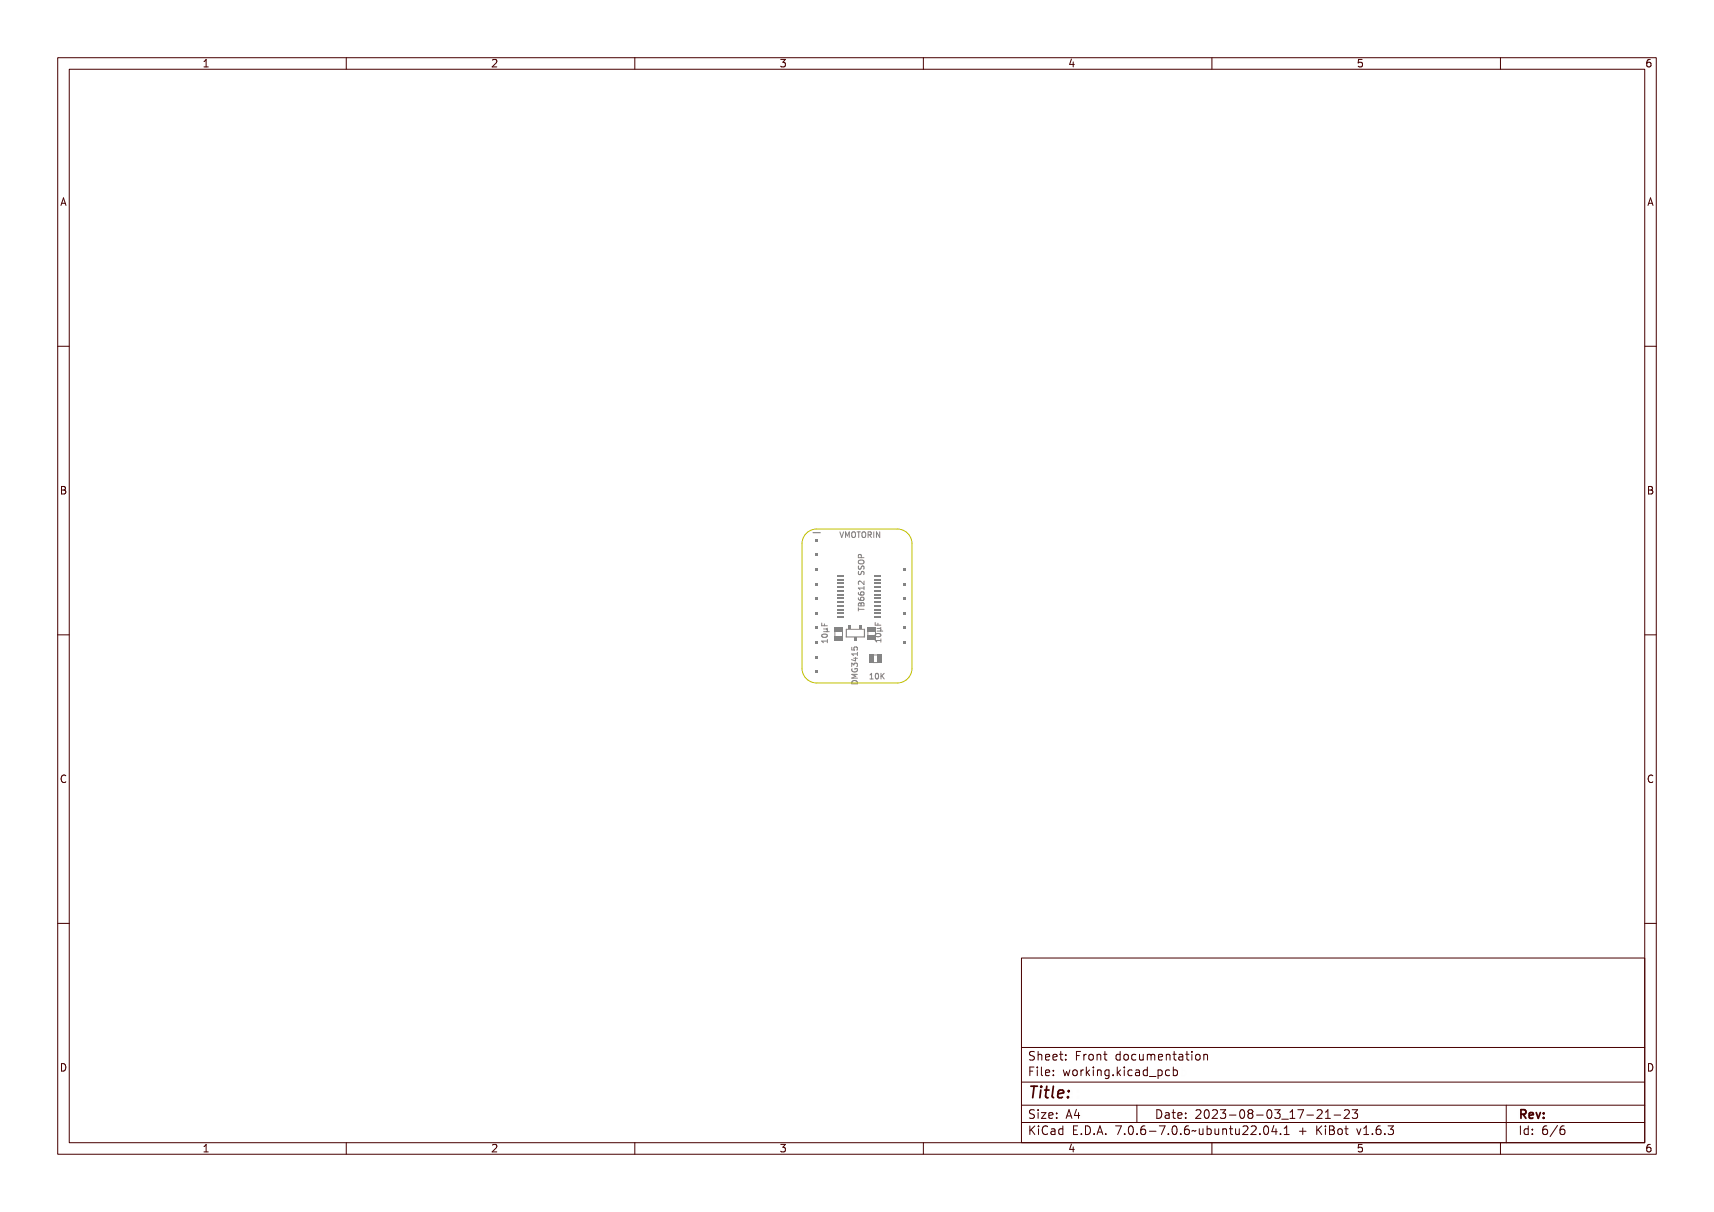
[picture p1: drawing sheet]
<svg xmlns="http://www.w3.org/2000/svg" width="297mm" height="210mm" viewBox="0 0 297 210" stroke-linecap="round" stroke-linejoin="round" font-family="sans-serif">
<g fill="none" stroke="#848484" stroke-width=".17">
<path d="M145.5 92.2l.4 .9 .3-.9M146.4 92.2h.2l.2 .9 .2-.9h.2l-.3 1h-.2zM147.3 92.2h.1l.2 .5 .2-.5h.1v1h-.1v-.9l-.2 .5h-.1l-.1-.5v.9h-.1zM148.1 92.3l.1-.1a.46 .46 0 0 1 .5 .5 .46 .46 0 0 1-.5 .5l-.1-.3zM148.3 92.3a.38 .38 0 0 1 .3 .4 .38 .38 0 0 1-.3 .4l-.1-.4zM148.8 92.2h.7v.1h-.3v.9h-.1v-.9h-.3zM148.8 99.8l.1 .1a.19 .19 0 0 0-.1 .2 .19 .19 0 0 0 .3 .2 .19 .19 0 0 0 .1-.3 .3 .3 0 0 1 .5-.1 .3 .3 0 0 1-.1 .5 .22 .22 0 0 0 .1-.3 .22 .22 0 0 0-.3-.1 .32 .32 0 0 1-.4 .4 .32 .32 0 0 1-.2-.6zM148.8 99.1h.1a.19 .19 0 0 0-.1 .3 .19 .19 0 0 0 .3 .1 .19 .19 0 0 0 .1-.2 .3 .3 0 0 1 .5-.2 .3 .3 0 0 1-.1 .5 .22 .22 0 0 0 .1-.3 .22 .22 0 0 0-.3-.1 .32 .32 0 0 1-.4 .4 .32 .32 0 0 1-.2-.5zM148.9 97.5l.3-.1 .2 .5h.4v.1h-1zM148.9 98.3l.6-.1a.3 .3 0 0 1 .3 .3 .3 .3 0 0 1-.3 .3h-.2a.38 .38 0 0 1-.5-.3zM148.9 98.4a.42 .42 0 0 1 .4-.1 .42 .42 0 0 1 .3 .3 .42 .42 0 0 1-.7-.2zM149 97.6h.2l.1 .3h-.4z"/>
<path d="M149.2 96.6v-.4l-.4-.1-.1 .5h1M149.7 92.3l.1-.1a.46 .46 0 0 1 .5 .5 .46 .46 0 0 1-.5 .5l-.2-.3zM149.9 92.3a.38 .38 0 0 1 .2 .4 .38 .38 0 0 1-.2 .4l-.1-.4zM150.4 92.2h.3a.26 .26 0 0 1 .3 .2 .26 .26 0 0 1-.2 .3l.3 .5h-.1l-.3-.4h-.1v.4h-.2zM150.6 92.3h.1a.17 .17 0 0 1 .2 .2 .17 .17 0 0 1-.2 .2h-.1zM151.2 92.2h.6v.1h-.2v.8h.2v.1h-.6v-.1h.2v-.8h-.2zM152 92.2h.2l.3 .8v-.8h.1v1h-.2l-.3-.8v.8h-.1zM142.4 110.4h.9v-.2h.1v.6h-.1v-.2h-.7v.2h-.1zM142.4 107.9h.2v.4h.2v-.4h.1v.4h.5v.1h-1zM142.5 111.2l.2 .2M142.6 109.5h.3a.38 .38 0 0 1 .5 .3 .55 .55 0 0 1-.5 .3 .55 .55 0 0 1-.5-.3zM142.6 109.7a.43 .43 0 0 1 .7 .1 .43 .43 0 0 1-.7-.1z"/>
<path d="M142.7 108.7l.7-.1-.1 .5h.4v.1h-1v-.1h.5l.1-.1-.1-.2h-.5zM143.4 110.8v.6M147.7 115.9h.9v.1h-.8l.5 .2v.1l-.5 .1h.8v.1h-.9v-.1l.4-.2-.4-.2zM147.7 113.6h.6l.1-.1 .2 .3h-.2v.4h-.1l-.6-.4zM147.7 113h.8v-.2h.1v.5h-.1v-.2h-.7v.2h-.1zM147.7 112.1h.1v.3h.2a.32 .32 0 0 1 .2-.4 .32 .32 0 0 1 .4 .2 .32 .32 0 0 1-.1 .4 .25 .25 0 0 0 0-.4 .25 .25 0 0 0-.3 0 .25 .25 0 0 0-.1 .3h-.4zM147.7 115.1h.1v.1a.36 .36 0 0 0 .3 .4 .36 .36 0 0 0 .4-.4h-.3l-.1 .2v-.3h.4a.43 .43 0 0 1 0 .6 .43 .43 0 0 1-.6 0l-.2-.2zM147.7 114.4h.3l.1 .1a.3 .3 0 0 1 .5 0 .3 .3 0 0 1-.1 .4 .22 .22 0 0 0 0-.3 .22 .22 0 0 0-.2-.1 .22 .22 0 0 0-.1 .3l-.2-.1a.19 .19 0 0 0-.2-.2 .19 .19 0 0 0 0 .3l-.1 .1zM147.7 118a.51 .51 0 0 1 .6 0 .51 .51 0 0 1 .3 .5h-1zM147.8 116.8l.1-.1a.48 .48 0 0 1 .6 .1 .48 .48 0 0 1 .1 .5h-.9zM147.8 113.8h.5v.3zM147.8 116.9l.5-.1 .2 .4h-.7z"/>
<path d="M148.8 105.2h.1v.3h.9v.2h-.9v.3h-.1zM148.8 102.3h.8v-.2h.2v.6h-.2v-.2h-.7l.1 .2h-.2zM148.8 103.8h.1a.28 .28 0 0 0 0 .3 .28 .28 0 0 0 .4 .1 .32 .32 0 0 1 0-.5 .32 .32 0 0 1 .5 .2 .32 .32 0 0 1-.3 .4 .44 .44 0 0 1-.5 0 .44 .44 0 0 1-.2-.5zM148.8 103h.1a.28 .28 0 0 0 0 .3 .28 .28 0 0 0 .4 .1 .32 .32 0 0 1 0-.5 .32 .32 0 0 1 .5 .2 .32 .32 0 0 1-.3 .4 .45 .45 0 0 1-.5 0 .45 .45 0 0 1-.2-.5zM148.9 101.5a.59 .59 0 0 1 .7 .3v-.4h.2v.6l-.5-.4a.23 .23 0 0 0-.4 0 .23 .23 0 0 0 .1 .4l-.2-.2zM148.9 104.6l.2-.1 .1 .2a.26 .26 0 0 1 .4-.2 .26 .26 0 0 1 .2 .3v.3h-1zM148.9 104.7h.3v.3h-.3zM149.3 104.7h.3v.3h-.3zM150.4 109.4v.7M150.7 116.8l.3-.1v.9h.2v.1h-.5v-.1h.2v-.8l-.2 .1zM151.5 116.8l.1-.1a.46 .46 0 0 1 .4 .5 .46 .46 0 0 1-.4 .5l-.2-.3zM151.6 116.8a.39 .39 0 0 1 .3 .4 .39 .39 0 0 1-.3 .4l-.1-.4z"/>
<path d="M151.7 110.3h.9v-.2h.1v.6h-.1v-.2h-.8l.1 .2h-.1zM151.7 107.8h.1v.4h.3v-.4h.1v.4h.5v.1h-1zM151.8 111.1l.1 .2M151.8 109.4h.4a.38 .38 0 0 1 .5 .3 .55 .55 0 0 1-.5 .3 .55 .55 0 0 1-.5-.3zM151.8 109.6a.43 .43 0 0 1 .8 .1 .43 .43 0 0 1-.8-.1zM152 108.6l.7-.1-.1 .5h.3v.1h-.9v-.1h.5l.1-.1-.1-.2h-.5zM152.2 116.7h.1v.5l.4-.5h.2l-.4 .4 .4 .6h-.2l-.3-.5-.1 .5h-.1zM152.6 110.7v.6"/>
<circle cx="142.9" cy="109.8" r=".09"/>
<circle cx="149.4" cy="103.2" r=".21"/>
<circle cx="149.4" cy="104" r=".21"/>
<circle cx="151.7" cy="117.2" r=".09"/>
<circle cx="152.2" cy="109.7" r=".09"/>
</g>
<g fill="#848484">
<path d="M150.3 108.6h1.5v.8h-1.5z" fill-rule="evenodd"/>
<path d="M150.3 110.1h1.5v.7h-1.5z" fill-rule="evenodd"/>
</g>
<path d="M144.7 109.5v.7M146 109.4v.8" fill="none" stroke="#848484" stroke-width=".17"/>
<g fill="#848484">
<path d="M144.6 108.7h1.5v.8h-1.5z" fill-rule="evenodd"/>
<path d="M144.6 110.2h1.5v.7h-1.5z" fill-rule="evenodd"/>
<path d="M156.5 111.1h.5v.5h-.5z" fill-rule="evenodd"/>
<path d="M156.5 108.6h.5v.5h-.5z" fill-rule="evenodd"/>
<path d="M156.5 106h.5v.5h-.5z" fill-rule="evenodd"/>
<path d="M156.5 103.5h.5v.5h-.5z" fill-rule="evenodd"/>
<path d="M156.5 100.9h.5v.5h-.5z" fill-rule="evenodd"/>
<path d="M156.5 98.4h.5v.5h-.5z" fill-rule="evenodd"/>
<path d="M145.1 106.8h1.2v.3h-1.2z" fill-rule="evenodd"/>
<path d="M151.5 106.8h1.2v.3h-1.2z" fill-rule="evenodd"/>
<path d="M145.1 106.1h1.2v.3h-1.2z" fill-rule="evenodd"/>
<path d="M151.5 106.1h1.2v.3h-1.2z" fill-rule="evenodd"/>
<path d="M145.1 105.5h1.2v.3h-1.2z" fill-rule="evenodd"/>
<path d="M151.5 105.5h1.2v.3h-1.2z" fill-rule="evenodd"/>
<path d="M145.1 104.8h1.2v.3h-1.2z" fill-rule="evenodd"/>
<path d="M151.5 104.8h1.2v.3h-1.2z" fill-rule="evenodd"/>
<path d="M145.1 104.2h1.2v.3h-1.2z" fill-rule="evenodd"/>
<path d="M151.5 104.2h1.2v.3h-1.2z" fill-rule="evenodd"/>
<path d="M145.1 103.5h1.2v.3h-1.2z" fill-rule="evenodd"/>
<path d="M151.5 103.5h1.2v.3h-1.2z" fill-rule="evenodd"/>
<path d="M145.1 102.9h1.2v.3h-1.2z" fill-rule="evenodd"/>
<path d="M151.5 102.9h1.2v.3h-1.2z" fill-rule="evenodd"/>
<path d="M145.1 102.2h1.2v.3h-1.2z" fill-rule="evenodd"/>
<path d="M151.5 102.2h1.2v.3h-1.2z" fill-rule="evenodd"/>
<path d="M145.1 101.6h1.2v.3h-1.2z" fill-rule="evenodd"/>
<path d="M151.5 101.6h1.2v.3h-1.2z" fill-rule="evenodd"/>
<path d="M145.1 100.9h1.2v.3h-1.2z" fill-rule="evenodd"/>
<path d="M151.5 100.9h1.2v.3h-1.2z" fill-rule="evenodd"/>
<path d="M145.1 100.3h1.2v.3h-1.2z" fill-rule="evenodd"/>
<path d="M151.5 100.3h1.2v.3h-1.2z" fill-rule="evenodd"/>
<path d="M145.1 99.6h1.2v.3h-1.2z" fill-rule="evenodd"/>
<path d="M151.5 99.6h1.2v.3h-1.2z" fill-rule="evenodd"/>
</g>
<path d="M151.3 113.5h.8M151.3 114.8h.8" fill="none" stroke="#848484" stroke-width=".17"/>
<g fill="#848484">
<path d="M150.6 113.4h.7v1.5h-.7z" fill-rule="evenodd"/>
<path d="M152 113.4h.8v1.5h-.8z" fill-rule="evenodd"/>
</g>
<path d="M140.9 92.3h1.3" fill="none" stroke="#848484" stroke-width=".2"/>
<g fill="#848484">
<path d="M141.3 93.3h.5v.5h-.5z" fill-rule="evenodd"/>
<path d="M141.3 95.9h.5v.5h-.5z" fill-rule="evenodd"/>
<path d="M141.3 98.4h.5v.5h-.5z" fill-rule="evenodd"/>
<path d="M141.3 100.9h.5v.5h-.5z" fill-rule="evenodd"/>
<path d="M141.3 103.5h.5v.5h-.5z" fill-rule="evenodd"/>
<path d="M141.3 106h.5v.5h-.5z" fill-rule="evenodd"/>
<path d="M141.3 108.6h.5v.5h-.5z" fill-rule="evenodd"/>
<path d="M141.3 111.1h.5v.5h-.5z" fill-rule="evenodd"/>
<path d="M141.3 113.6h.5v.5h-.5z" fill-rule="evenodd"/>
<path d="M141.3 116.2h.5v.5h-.5z" fill-rule="evenodd"/>
</g>
<path d="M146.7 109v1.4h3.1v-1.4" fill="none" stroke="#848484" stroke-width=".2"/>
<path d="M146.7 109h3.1" fill="none" stroke="#848484" stroke-width=".17"/>
<g fill="#848484">
<path d="M148.9 108.4h.5v.6h-.5z" fill-rule="evenodd"/>
<path d="M148 110.4h.5v.6h-.5z" fill-rule="evenodd"/>
<path d="M147.1 108.4h.4v.6h-.4z" fill-rule="evenodd"/>
</g>
<path d="M139.5 92.6a2.53 2.53 0 0 1 2-.9h14a2.54 2.54 0 0 1 2.5 2.5v21.6a2.54 2.54 0 0 1-2.5 2.5h-14a2.54 2.54 0 0 1-2.5-2.5v-21.6v-.6z" fill="none" stroke="#c2c200" stroke-width=".17"/>
<g fill="none" stroke="#480000" stroke-width=".17">
<path d="M10 10h277v190h-277zM12 12h273v186h-273zM60 10v2M110 10v2M160 10v2M210 10v2M260 10v2M10 60h2M285 60h2M10 110h2M285 110h2M10 160h2"/>
<path d="M285 160h2M177 166h108v32h-108zM60 198v2M110 198v2M160 198v2M177 181.5h108M177 187.5h108M177 191.5h108M177 194.5h108M178.1 195.2h.2v.6l.6-.6h.3l-.6 .6 .6 .8h-.2l-.5-.7-.2 .2v.5h-.2zM178.2 185h.9v.2h-.7v.4h.6v.2h-.6v.7h-.2zM178.3 182.4l.5-.1h.2v.2a.31 .31 0 0 0-.5-.1 .31 .31 0 0 0 0 .5 .5 .5 0 0 1 .6 .6 .5 .5 0 0 1-.8 .2l-.1-.2a.34 .34 0 0 0 .4 .1 .34 .34 0 0 0 .1-.5 .47 .47 0 0 1-.5-.2 .47 .47 0 0 1 .1-.5z"/>
<path d="M178.3 192.5l.5-.1h.2v.2a.31 .31 0 0 0-.5-.1 .31 .31 0 0 0 0 .5 .5 .5 0 0 1 .6 .6 .5 .5 0 0 1-.8 .2l-.1-.2a.34 .34 0 0 0 .4 .1 .34 .34 0 0 0 .1-.5 .47 .47 0 0 1-.5-.2 .47 .47 0 0 1 .1-.5zM179.4 182.2h.2v.6a.35 .35 0 0 1 .4-.1 .35 .35 0 0 1 .2 .4v.6h-.2v-.8h-.4v.8h-.2zM179.5 185.4h.4v.9h.4v.2h-.9v-.2h.3v-.8h-.2zM179.5 192.8h.4v.9h.4v.1h-.9v-.1h.3v-.8h-.2zM179.5 195.6h.4v.9h.4v.1h-.9v-.1h.3v-.8h-.2zM179.7 184.9h.2v.3h-.2zM179.7 192.3h.2v.3h-.2zM179.7 195.1h.2v.3h-.2zM180.6 184.9h.4v1.3l.4 .1v.2l-.5-.2v-1.2h-.3zM180.6 192.8h.8v.1l-.6 .8h.6v.1h-.8v-.1l.6-.8h-.6zM180.7 182.8a.49 .49 0 0 1 .6-.1 .49 .49 0 0 1 .2 .5h-.8a.42 .42 0 0 0 .3 .4 .42 .42 0 0 0 .4-.1v.2a.6 .6 0 0 1-.8-.1 .6 .6 0 0 1 .1-.8zM180.7 195.4l.5-.2h.3v.2a.43 .43 0 0 0-.6 0 .43 .43 0 0 0-.2 .5 .43 .43 0 0 0 .2 .5 .43 .43 0 0 0 .6 0v.2a.66 .66 0 0 1-.8-.1 .66 .66 0 0 1-.1-.8z"/>
<path d="M180.8 182.9l.4-.1 .1 .3h-.6zM181.8 195.6h.2a.45 .45 0 0 1 .5 0 .45 .45 0 0 1 .1 .4v.6h-.1v-.1a.38 .38 0 0 1-.5 .2 .38 .38 0 0 1-.2-.5 .38 .38 0 0 1 .4-.2h.3a.35 .35 0 0 0-.3-.4 .35 .35 0 0 0-.4 .2zM181.9 182.8a.49 .49 0 0 1 .6-.1 .49 .49 0 0 1 .2 .5h-.8a.42 .42 0 0 0 .3 .4 .42 .42 0 0 0 .5-.1v.2a.6 .6 0 0 1-.9-.1 .6 .6 0 0 1 .1-.8zM181.9 185.5a.49 .49 0 0 1 .6-.1 .49 .49 0 0 1 .2 .5h-.8a.42 .42 0 0 0 .3 .4 .42 .42 0 0 0 .5-.1v.2a.6 .6 0 0 1-.9-.1 .6 .6 0 0 1 .1-.8zM181.9 192.9a.49 .49 0 0 1 .6-.1 .49 .49 0 0 1 .2 .5h-.8a.42 .42 0 0 0 .3 .4 .42 .42 0 0 0 .5-.1v.2a.6 .6 0 0 1-.9-.1 .6 .6 0 0 1 .1-.8zM182 196.2l.5-.1a.31 .31 0 0 1-.2 .4 .31 .31 0 0 1-.4-.1zM182 182.9l.4-.1 .1 .3h-.6zM182 185.6l.4-.1 .1 .3h-.6zM182 193l.4-.1 .1 .3h-.6zM183 195.7l.4-.2 .2 .2v-.6h.2v1.5h-.2v-.1a.42 .42 0 0 1-.5 .1 .42 .42 0 0 1-.2-.5zM183.2 195.8l.1-.1a.4 .4 0 0 1 .3 .4 .4 .4 0 0 1-.3 .4l-.2-.2zM183.2 182.3h.2v.4h.4v.1h-.4l.1 .8h.3v.1h-.2a.3 .3 0 0 1-.4-.3v-.6h-.3v-.1h.3z"/>
<path d="M183.3 185.4h.2v.3h-.2zM183.3 186.2h.2v.3h-.2zM183.3 192.8h.2v.3h-.2zM183.3 193.6h.2v.2h-.2zM184.5 182.7h.2v.3h-.2zM184.5 183.5h.2v.2h-.2zM185.2 185.4h.2l.2 .8 .1-.5h.2l.2 .5 .1-.8h.2l-.2 1.1h-.2l-.2-.7-.2 .7h-.1zM185.4 195.2h.9v.2h-.7v.4h.6v.2h-.6v.5h.7v.1h-.9zM185.7 192.4h.2l.5 1.4h-.2l-.1-.3h-.5l-.1 .3h-.2zM185.8 192.6l.2 .7h-.4zM186.6 182.3h.9v.2h-.7v.4h.6v.2h-.6v.6h-.2zM186.7 185.5a.52 .52 0 0 1 .8 .4 .52 .52 0 0 1-.8 .4l-.1-.4z"/>
<path d="M186.8 185.6l.1-.1a.39 .39 0 0 1 .4 .4 .39 .39 0 0 1-.4 .4l-.1-.2zM186.9 196.4h.2v.2h-.2zM187.1 192.4h.2v.9h.2v.2h-.2v.3h-.2v-.3h-.6v-.2zM187.1 192.6v.7h-.4zM187.8 195.2a.76 .76 0 0 1 .9 .7 .76 .76 0 0 1-.9 .7zM188 195.4a.57 .57 0 0 1 .5 .5 .57 .57 0 0 1-.5 .6zM188 182.7h.2v.2a.3 .3 0 0 1 .3-.3 .3 .3 0 0 1 .3 .3 .37 .37 0 0 0-.5-.1 .37 .37 0 0 0-.1 .4v.5h-.2zM188 185.4h.2v.2a.3 .3 0 0 1 .3-.3 .3 .3 0 0 1 .3 .3 .37 .37 0 0 0-.5-.1 .37 .37 0 0 0-.1 .4v.6h-.2zM189.1 184.9h.1v.9l.5-.4h.2l-.4 .4 .5 .7h-.2l-.4-.6-.2 .1v.5h-.1zM189.1 182.8a.52 .52 0 0 1 .8 .4 .52 .52 0 0 1-.8 .4l-.1-.4zM189.2 182.9l.1-.1a.39 .39 0 0 1 .4 .4 .39 .39 0 0 1-.4 .4l-.1-.2zM189.3 196.4h.3v.2h-.3z"/>
<path d="M190.2 182.7h.2v.1a.35 .35 0 0 1 .4-.1 .35 .35 0 0 1 .3 .4v.6h-.2l-.1-.8h-.3l-.1 .8h-.2zM190.3 185.4h.4v.9h.4v.2h-.9v-.2h.4v-.8h-.3zM190.5 195.2h.3l.4 1.4h-.2l-.1-.3h-.5l-.1 .3h-.2zM190.6 184.9h.1v.3h-.1zM190.6 195.4l.2 .7h-.4zM191.4 185.4h.2v.1a.35 .35 0 0 1 .4-.1 .35 .35 0 0 1 .3 .4v.7h-.2l-.1-.9h-.3l-.1 .9h-.2zM191.7 182.3h.1v.4h.4v.1h-.4l.1 .8h.3v.1h-.2a.3 .3 0 0 1-.3-.3v-.6h-.3v-.1h.3zM191.7 196.4h.3v.2h-.3zM192.7 185.5l.3-.2 .3 .2v-.1h.2v1a.53 .53 0 0 1-.8 .4v-.2a.36 .36 0 0 0 .4 .1 .36 .36 0 0 0 .2-.4l-.1 .1a.53 .53 0 0 1-.7-.3 .53 .53 0 0 1 .2-.6zM192.8 185.6l.1-.1a.39 .39 0 0 1 .4 .4 .39 .39 0 0 1-.4 .4l-.1-.2zM193.8 195.2h.9l-.5 1.4h-.2l.5-1.2h-.7zM193.9 182.8l.3-.2 .3 .2v-.6h.2v1.5h-.2v-.1a.42 .42 0 0 1-.6 .1 .42 .42 0 0 1-.1-.5z"/>
<path d="M194.1 182.8a.4 .4 0 0 1 .4 .4 .4 .4 0 0 1-.4 .4l-.2-.4zM194.1 186.2h.3v.3h-.3zM195.1 184.9h.2v.9l.4-.4h.3l-.5 .4 .5 .7h-.2l-.4-.6-.1 .1v.5h-.2zM195.1 182.8a.52 .52 0 0 1 .8 .4 .52 .52 0 0 1-.8 .4l-.1-.4zM195.2 182.9l.1-.1a.39 .39 0 0 1 .4 .4 .39 .39 0 0 1-.4 .4l-.1-.2zM195.3 196.4h.3v.2h-.3zM196.3 185.4h.5v.9h.3v.2h-.9v-.2h.4v-.8h-.3zM196.3 195.4a.5 .5 0 0 1 .7-.1 .5 .5 0 0 1 .1 .6 .52 .52 0 0 1-.4 .8 .52 .52 0 0 1-.5-.8zM196.4 182.8a.39 .39 0 0 1 .4-.2 .39 .39 0 0 1 .3 .3 .4 .4 0 0 0-.6 0 .4 .4 0 0 0 0 .6 .4 .4 0 0 0 .6 0 .41 .41 0 0 1-.4 .3 .41 .41 0 0 1-.4-.3v-.5zM196.5 195.4a.57 .57 0 0 1 .4 .9l-.3 .2a.86 .86 0 0 1-.1-1.1zM196.6 184.9h.2v.3h-.2zM197 191.5v3"/>
<path d="M197.4 182.7h.2v.8l.2 .1 .3-.2v-.7h.2v1h-.2v-.1a.35 .35 0 0 1-.4 .2 .35 .35 0 0 1-.3-.5zM197.6 185.5a.39 .39 0 0 1 .4-.2 .39 .39 0 0 1 .3 .3 .4 .4 0 0 0-.6 0 .4 .4 0 0 0 0 .6 .4 .4 0 0 0 .6 0 .41 .41 0 0 1-.4 .3 .41 .41 0 0 1-.4-.3v-.5zM197.7 196.4h.3v.2h-.3zM198.6 182.7h.1l.2-.1a.22 .22 0 0 0 .2 .2 .22 .22 0 0 0 .2-.2l.2 .3 .1 .8h-.2v-.8l-.1-.1-.2 .1v.8h-.1v-.8l-.2-.1-.1 .1v.8h-.1zM198.7 185.4h.1a.45 .45 0 0 1 .5 0 .45 .45 0 0 1 .2 .4v.7h-.2v-.2a.38 .38 0 0 1-.5 .2 .38 .38 0 0 1-.2-.5 .38 .38 0 0 1 .5-.2h.2a.35 .35 0 0 0-.3-.4 .35 .35 0 0 0-.3 .2zM198.7 195.4l.5-.2h.2v.2a.43 .43 0 0 0-.5 0 .43 .43 0 0 0-.1 .5 .48 .48 0 0 1 .7 0 .48 .48 0 0 1-.1 .7 .48 .48 0 0 1-.7-.1l-.1-.6zM198.8 186l.5-.1a.31 .31 0 0 1-.1 .4 .31 .31 0 0 1-.4-.1zM198.9 195.9a.29 .29 0 0 1 .4 .1 .29 .29 0 0 1-.1 .4 .29 .29 0 0 1-.4-.1zM199.9 185.5l.3-.2 .3 .2v-.6h.2v1.6h-.2v-.2a.42 .42 0 0 1-.5 .1 .42 .42 0 0 1-.2-.5zM199.9 182.8a.49 .49 0 0 1 .6-.1 .49 .49 0 0 1 .2 .5h-.7a.42 .42 0 0 0 .2 .4 .42 .42 0 0 0 .5-.1v.2a.6 .6 0 0 1-.8-.1 .6 .6 0 0 1 0-.8zM200 196h.5v.2h-.5zM200 185.6l.1-.1a.39 .39 0 0 1 .4 .4 .39 .39 0 0 1-.4 .4l-.1-.2z"/>
<path d="M200.1 182.9l.3-.1 .2 .3h-.6zM200.1 192.4a.76 .76 0 0 1 1 .7 .76 .76 0 0 1-1 .7zM200.3 192.6a.57 .57 0 0 1 .6 .5 .57 .57 0 0 1-.6 .6zM200.9 186.8l1.2 .1zM201 195.2h.9l-.5 1.4h-.2l.5-1.2h-.7zM201.1 182.7h.1v.1a.35 .35 0 0 1 .5-.1 .35 .35 0 0 1 .2 .4v.6h-.2v-.8h-.4l-.1 .8h-.1zM201.4 192.8h.2a.45 .45 0 0 1 .5 0 .45 .45 0 0 1 .1 .4v.6h-.1v-.1a.38 .38 0 0 1-.5 .2 .38 .38 0 0 1-.2-.5 .38 .38 0 0 1 .4-.2h.3a.35 .35 0 0 0-.3-.4 .35 .35 0 0 0-.4 .2zM201.6 193.4l.5-.1a.31 .31 0 0 1-.2 .4 .31 .31 0 0 1-.4-.1zM202.2 185.4h.2v.1a.46 .46 0 0 1 .6 0 .46 .46 0 0 1 .1 .6 .39 .39 0 0 1-.2 .4 .39 .39 0 0 1-.5-.2v.6h-.2zM202.5 182.3h.2v.4h.4v.1h-.4v.8h.4v.1h-.2a.3 .3 0 0 1-.4-.3v-.6h-.3v-.1h.3zM202.5 185.6l.1-.1a.4 .4 0 0 1 .4 .4 .4 .4 0 0 1-.4 .4l-.2-.2zM202.5 196.4h.3v.2h-.3z"/>
<path d="M202.8 192.4h.2v.4h.4v.1h-.4l.1 .8h.3v.1h-.2a.3 .3 0 0 1-.4-.3v-.6h-.3v-.1h.3zM203.5 182.7h.2a.45 .45 0 0 1 .4 0 .45 .45 0 0 1 .2 .4v.6h-.2v-.1a.38 .38 0 0 1-.5 .2 .38 .38 0 0 1-.2-.5 .38 .38 0 0 1 .5-.2h.2a.35 .35 0 0 0-.2-.4 .35 .35 0 0 0-.4 .2zM203.5 195.4a.5 .5 0 0 1 .7-.1 .5 .5 0 0 1 .1 .6 .52 .52 0 0 1-.4 .8 .52 .52 0 0 1-.5-.8zM203.6 185.5a.39 .39 0 0 1 .4-.2 .39 .39 0 0 1 .3 .3 .4 .4 0 0 0-.5 0 .4 .4 0 0 0 0 .6 .4 .4 0 0 0 .5 0 .41 .41 0 0 1-.4 .3 .41 .41 0 0 1-.4-.3v-.5zM203.7 183.3l.4-.1a.31 .31 0 0 1-.1 .4 .31 .31 0 0 1-.4-.1zM203.7 195.4a.57 .57 0 0 1 .4 .9l-.2 .2a.86 .86 0 0 1-.2-1.1zM203.9 192.9a.49 .49 0 0 1 .6-.1 .49 .49 0 0 1 .2 .5h-.8a.42 .42 0 0 0 .3 .4 .42 .42 0 0 0 .5-.1v.2a.6 .6 0 0 1-.9-.1 .6 .6 0 0 1 .1-.8zM204 193l.4-.1 .1 .3h-.6zM204.7 184.9h.1v.6a.45 .45 0 0 1 .7 0 .45 .45 0 0 1 0 .6 .39 .39 0 0 1-.2 .4 .39 .39 0 0 1-.5-.2v.2h-.1zM204.9 182.3h.2v.4h.4v.1h-.4v.8h.4v.1h-.2a.3 .3 0 0 1-.4-.3v-.6h-.3v-.1h.3zM204.9 185.6l.1-.1a.39 .39 0 0 1 .4 .4 .39 .39 0 0 1-.4 .4l-.1-.2zM204.9 196.4h.3v.2h-.3z"/>
<path d="M205.3 192.8h.2v.3h-.2zM205.3 193.6h.2v.2h-.2zM205.9 182.7h.5v.9h.3v.1h-.9v-.1h.4v-.8h-.3zM205.9 195.4l.5-.2h.2v.2a.43 .43 0 0 0-.5 0 .43 .43 0 0 0-.1 .5 .48 .48 0 0 1 .7 0 .48 .48 0 0 1-.1 .7 .48 .48 0 0 1-.7-.1l-.1-.6zM206.1 195.9a.29 .29 0 0 1 .4 .1 .29 .29 0 0 1-.1 .4 .29 .29 0 0 1-.4-.1zM206.2 182.2h.2v.3h-.2zM207 196l.3-.1 .5 .1 .2-.1a.38 .38 0 0 1-.7 .2l-.3 .1zM207.1 182.8a.52 .52 0 0 1 .8 .4 .52 .52 0 0 1-.8 .4l-.1-.4zM207.3 182.9l.1-.1a.39 .39 0 0 1 .4 .4 .39 .39 0 0 1-.4 .4l-.2-.2zM207.4 192.5a.53 .53 0 0 1 .8 .1 .53 .53 0 0 1-.3 .7l-.3 .4h.7v.1h-.9v-.1l.3-.4a.49 .49 0 0 0 .2-.7l-.5 .1zM208.3 182.7h.1v.1a.35 .35 0 0 1 .5-.1 .35 .35 0 0 1 .2 .4v.6h-.2v-.8h-.4l-.1 .8h-.1zM208.3 195.6h.1l.1 .8 .2 .1 .2-.2v-.7h.2v1h-.2v-.1a.35 .35 0 0 1-.4 .2 .35 .35 0 0 1-.2-.5z"/>
<path d="M208.7 192.6a.5 .5 0 0 1 .6-.1 .5 .5 0 0 1 .2 .6 .52 .52 0 0 1-.5 .8 .52 .52 0 0 1-.4-.8zM208.9 192.6a.57 .57 0 0 1 .4 .9l-.3 .2a.86 .86 0 0 1-.1-1.1zM209.5 195.1h.2v.6a.45 .45 0 0 1 .6-.1 .45 .45 0 0 1 .1 .7 .39 .39 0 0 1-.3 .4 .39 .39 0 0 1-.4-.2v.1h-.2zM209.7 195.8l.1-.1a.4 .4 0 0 1 .4 .4 .4 .4 0 0 1-.4 .4l-.1-.2zM209.8 192.5a.53 .53 0 0 1 .8 .1 .53 .53 0 0 1-.3 .7l-.3 .4h.7v.1h-.9v-.1l.3-.4a.49 .49 0 0 0 .2-.7l-.5 .1zM210 198v2M210.7 195.6h.2v.8l.2 .1 .2-.2v-.7h.2v1h-.2v-.1a.35 .35 0 0 1-.4 .2 .35 .35 0 0 1-.2-.5zM211 192.4a.46 .46 0 0 1 .6 0 .46 .46 0 0 1 .1 .6l-.1 .1a.45 .45 0 0 1 .2 .6 .45 .45 0 0 1-.6 .2l-.2-.1v-.2a.35 .35 0 0 0 .5 .1 .35 .35 0 0 0 0-.5h-.3v-.2a.28 .28 0 0 0 .4-.1 .28 .28 0 0 0 0-.3 .28 .28 0 0 0-.4 0h-.2zM211.9 195.6h.2v.1a.35 .35 0 0 1 .4-.1 .35 .35 0 0 1 .2 .4v.6h-.2v-.8h-.4v.8h-.2zM212.4 193.2h.5v.2h-.5zM213.3 195.2h.2v.4h.4v.1h-.4v.8h.4v.1h-.2a.3 .3 0 0 1-.4-.3v-.6h-.3v-.1h.3zM213.5 192.6a.5 .5 0 0 1 .6-.1 .5 .5 0 0 1 .2 .6 .52 .52 0 0 1-.5 .8 .52 .52 0 0 1-.4-.8z"/>
<path d="M213.7 192.6a.57 .57 0 0 1 .4 .9l-.3 .2a.86 .86 0 0 1-.1-1.1zM214.3 195.6h.2v.8l.2 .1 .2-.2v-.7h.2v1h-.2v-.1a.35 .35 0 0 1-.4 .2 .35 .35 0 0 1-.2-.5zM214.7 192.5a.41 .41 0 0 1 .7-.1 .41 .41 0 0 1-.2 .7 .42 .42 0 0 1 .2 .6 .42 .42 0 0 1-.7 0 .42 .42 0 0 1 .2-.6l-.3-.2zM215.5 195.3a.53 .53 0 0 1 .8 .1 .53 .53 0 0 1-.3 .7l-.3 .4h.6v.1h-.9v-.1l.4-.4a.49 .49 0 0 0 .2-.8l-.5 .2zM216 193.2h.5v.2h-.5zM216.7 195.3a.53 .53 0 0 1 .8 .1 .53 .53 0 0 1-.3 .7l-.3 .4h.6v.1h-.9v-.1l.4-.4a.49 .49 0 0 0 .2-.8l-.5 .2zM217.1 192.6a.5 .5 0 0 1 .7-.1 .5 .5 0 0 1 .1 .6 .52 .52 0 0 1-.5 .8 .52 .52 0 0 1-.4-.8zM217.3 192.6a.57 .57 0 0 1 .4 .9l-.3 .2a.86 .86 0 0 1-.1-1.1zM218.2 196.4h.2v.2h-.2zM218.2 192.4a.46 .46 0 0 1 .6 0 .46 .46 0 0 1 .1 .6l-.1 .1a.45 .45 0 0 1 .2 .6 .45 .45 0 0 1-.6 .2l-.2-.1v-.2a.35 .35 0 0 0 .5 .1 .35 .35 0 0 0 0-.5h-.3v-.2a.28 .28 0 0 0 .4-.1 .28 .28 0 0 0 0-.3 .28 .28 0 0 0-.4 0h-.2zM219.2 195.4a.5 .5 0 0 1 .6-.1 .5 .5 0 0 1 .2 .6 .52 .52 0 0 1-.5 .8 .52 .52 0 0 1-.5-.8zM219.2 194.2l1.3 .1z"/>
<path d="M219.4 195.4a.57 .57 0 0 1 .3 .9l-.2 .2a.86 .86 0 0 1-.1-1.1zM220.7 192.5l.5-.1v1.3h.3v.1h-.8v-.1h.3v-1.1h-.3zM220.8 195.2h.2v.9h.2v.2h-.2v.3h-.2v-.3h-.6v-.2zM220.8 195.4v.7h-.4zM221.8 196.4h.2v.2h-.2zM221.8 192.4h.9l-.5 1.4h-.2l.5-1.2h-.7zM222.8 195.3l.5-.1v1.3h.3v.1h-.8v-.1h.3v-1.1h-.3zM223.2 193.2h.5v.2h-.5zM224.2 192.5a.53 .53 0 0 1 .8 .1 .53 .53 0 0 1-.3 .7l-.3 .4h.7v.1h-.9v-.1l.3-.4a.49 .49 0 0 0 .2-.7l-.5 .1zM225.4 195.5h.2v.4h.4v.2h-.4v.4h-.2v-.4h-.4v-.2h.4zM225.5 192.5l.5-.1v1.3h.3v.1h-.8v-.1h.3v-1.1h-.3zM226.8 193.2h.5v.2h-.5z"/>
<path d="M227.5 195.2h.2v.6l.6-.6h.2l-.6 .6 .6 .8h-.2l-.5-.7-.1 .2v.5h-.2zM227.8 192.5a.53 .53 0 0 1 .8 .1 .53 .53 0 0 1-.2 .7l-.4 .4h.7v.1h-.9v-.1l.3-.4a.49 .49 0 0 0 .2-.7l-.5 .1zM228.8 195.6h.4v.9h.4v.1h-.9v-.1h.4v-.8h-.3zM229.1 192.4a.46 .46 0 0 1 .6 0 .46 .46 0 0 1 0 .6l-.1 .1a.45 .45 0 0 1 .3 .6 .45 .45 0 0 1-.7 .2l-.2-.1v-.2a.35 .35 0 0 0 .5 .1 .35 .35 0 0 0 0-.5h-.2v-.2a.28 .28 0 0 0 .3-.1 .28 .28 0 0 0 0-.3 .28 .28 0 0 0-.4 0h-.1zM229.1 195.1h.1v.3h-.1zM229.9 195.2h.4a.35 .35 0 0 1 .5 .2 .35 .35 0 0 1-.3 .5 .41 .41 0 0 1 .3 .5 .41 .41 0 0 1-.5 .2h-.4zM230.1 196h.2a.27 .27 0 0 1 .3 .2 .27 .27 0 0 1-.3 .3h-.2zM230.1 195.4h.2a.23 .23 0 0 1 .3 .2 .23 .23 0 0 1-.3 .2h-.2zM231.2 193.2h1.1M231.2 195.7a.52 .52 0 0 1 .8 .4 .52 .52 0 0 1-.8 .4l-.1-.4zM231.3 195.8l.1-.1a.39 .39 0 0 1 .4 .4 .39 .39 0 0 1-.4 .4l-.1-.2zM232.6 195.2h.1v.4h.4v.1h-.4l.1 .8h.3v.1h-.2a.3 .3 0 0 1-.3-.3v-.6h-.3v-.1h.3z"/>
<path d="M233 192.4l.2-.1h.3l.2 .1 .1 .3-.1 .2-.8 .9h.9M234.3 192.3h.9l-.5 .6 .5 .1v.6l-.2 .2h-.5l-.2-.2M234.6 195.6h.2l.3 .9 .4-.9h.2l-.4 1h-.3zM236 195.3l.5-.1v1.3h.3v.1h-.8v-.1h.3v-1.1h-.3zM237.4 196.4h.3v.2h-.3zM238.4 195.4l.5-.2h.2v.2a.43 .43 0 0 0-.5 0 .43 .43 0 0 0-.1 .5 .48 .48 0 0 1 .7 0 .48 .48 0 0 1-.1 .7 .48 .48 0 0 1-.7-.1l-.1-.6zM238.6 195.9a.29 .29 0 0 1 .4 .1 .29 .29 0 0 1-.1 .4 .29 .29 0 0 1-.4-.1zM239.8 196.4h.3v.2h-.3zM240.7 195.2a.46 .46 0 0 1 .6 0 .46 .46 0 0 1 .1 .6l-.1 .1a.45 .45 0 0 1 .2 .6 .45 .45 0 0 1-.6 .2l-.2-.1v-.2a.35 .35 0 0 0 .5 .1 .35 .35 0 0 0 0-.5l-.3-.1v-.1a.28 .28 0 0 0 .4-.1 .28 .28 0 0 0 0-.3 .28 .28 0 0 0-.4 0h-.2zM260 198v2M261 191.5v6.5M263.2 195.2h.8v.2h-.3v1.1h.3v.1h-.8v-.1h.3v-1.1h-.3z"/>
<path d="M264.4 195.7l.3-.2 .3 .2v-.6h.2v1.5h-.2v-.1a.42 .42 0 0 1-.5 .1 .42 .42 0 0 1-.2-.5zM264.6 195.8l.1-.1a.4 .4 0 0 1 .3 .4 .4 .4 0 0 1-.3 .4l-.2-.2zM265.9 195.6h.2v.3h-.2zM265.9 196.4h.2v.2h-.2zM268.1 195.4l.5-.2h.2v.2a.43 .43 0 0 0-.5 0 .43 .43 0 0 0-.2 .5 .48 .48 0 0 1 .7 0 .48 .48 0 0 1-.1 .7 .48 .48 0 0 1-.6-.1l-.2-.6zM268.2 195.9a.29 .29 0 0 1 .4 .1 .29 .29 0 0 1 0 .4 .29 .29 0 0 1-.4-.1zM269.9 195.2h.2l-.8 1.6h-.2zM270.5 195.4l.5-.2h.2v.2a.43 .43 0 0 0-.5 0 .43 .43 0 0 0-.2 .5 .48 .48 0 0 1 .7 0 .48 .48 0 0 1 0 .7 .48 .48 0 0 1-.7-.1l-.1-.6zM270.6 195.9a.29 .29 0 0 1 .4 .1 .29 .29 0 0 1 0 .4 .29 .29 0 0 1-.4-.1z"/>
<circle cx="196.7" cy="195.9" r=".13"/>
<circle cx="203.9" cy="195.9" r=".13"/>
<circle cx="209" cy="193.1" r=".13"/>
<circle cx="213.8" cy="193.1" r=".13"/>
<circle cx="215" cy="193.4" r=".29"/>
<circle cx="215" cy="192.8" r=".25"/>
<circle cx="217.4" cy="193.1" r=".13"/>
<circle cx="219.5" cy="195.9" r=".13"/>
</g>
<g fill="none" stroke="#480000" stroke-width=".3">
<path d="M178.1 188.4h1.4v.2h-.6v1.7h-.2v-1.7h-.6zM179.9 188.8h.7v1.3h.4v.2h-1.2v-.2h.5v-1.1h-.4zM180.3 188.3h.3v.3h-.3zM181.8 188.4h.2v.4h.6v.2h-.6v1l.2 .1h.4v.2a.55 .55 0 0 1-.8-.5v-.8h-.4v-.2h.4zM183 188.3h.6l.1 1.6 .1 .2h.4v.2a.54 .54 0 0 1-.8-.5v-1.4h-.4zM184.8 189a.65 .65 0 0 1 .8-.1 .65 .65 0 0 1 .3 .7h-1.1a.56 .56 0 0 0 .4 .5 .56 .56 0 0 0 .6-.1v.2a.81 .81 0 0 1-1.1-.1 .81 .81 0 0 1 .1-1.1zM185 189.1l.3-.1a.37 .37 0 0 1 .3 .4h-.8zM186.7 188.9h.3v.4h-.3zM186.7 189.9h.3v.4h-.3zM263.1 192.4a.73 .73 0 0 1 .9 .2v.3l-.3 .3 .5 .6h-.2l-.3-.4-.2-.2h-.2v.6h-.2zM263.3 192.6h.2a.26 .26 0 0 1 .3 .2 .26 .26 0 0 1-.2 .3h-.3zM264.5 192.9a.49 .49 0 0 1 .6-.1 .49 .49 0 0 1 .2 .5h-.8a.42 .42 0 0 0 .3 .4 .42 .42 0 0 0 .4-.1v.2a.6 .6 0 0 1-.8-.1 .6 .6 0 0 1 .1-.8z"/>
<path d="M264.6 193l.3-.1 .2 .3h-.6zM265.5 192.8h.2l.3 .9 .3-.9h.2l-.4 1h-.2zM267.1 192.8h.2v.3h-.2zM267.1 193.6h.2v.2h-.2z"/>
</g>
<text font-size="2.7" fill="#480000" x="178" y="190.3">Title:</text>
<g font-size="2" fill="#480000">
<text x="178" y="183.7">Sheet: Front documentation</text>
<text x="178" y="186.5">File: working.kicad_pcb</text>
<text x="178" y="193.9">Size: A4</text>
<text x="178" y="196.6">KiCad E.D.A. 7.0.6-7.0.6~ubuntu22.04.1 + KiBot v1.6.3</text>
<text x="200" y="193.9">Date: 2023-08-03_17-21-23</text>
<text x="263" y="196.6">Id: 6/6</text>
<text x="263" y="193.9">Rev:</text>
</g>
<g font-size="1.7" fill="#480000">
<text x="35" y="11.7">1</text>
<text x="85" y="11.7">2</text>
<text x="135" y="11.7">3</text>
<text x="185" y="11.7">4</text>
<text x="235" y="11.7">5</text>
<text x="285" y="11.7">6</text>
<text x="10.5" y="35.7">A</text>
<text x="285.5" y="35.7">A</text>
<text x="10.5" y="85.6">B</text>
<text x="285.5" y="85.6">B</text>
<text x="10.5" y="135.7">C</text>
<text x="285.5" y="135.7">C</text>
<text x="10.5" y="185.6">D</text>
<text x="285.5" y="185.6">D</text>
<text x="35" y="199.7">1</text>
<text x="85" y="199.7">2</text>
<text x="135" y="199.7">3</text>
<text x="185" y="199.7">4</text>
<text x="235" y="199.7">5</text>
<text x="285" y="199.7">6</text>
</g>
<g font-size="1.3" fill="#848484">
<text x="146.4" y="93.2">VMOTORIN</text>
<text x="149.8" y="106" transform="rotate(-90 149.8 106)">TB6612 SSOP</text>
<text x="143.4" y="110.9" transform="rotate(-90 143.4 110.9)">10µF</text>
<text x="152.7" y="110.8" transform="rotate(-90 152.7 110.8)">10µF</text>
<text x="148.6" y="117.4" transform="rotate(-90 148.6 117.4)">DMG3415</text>
<text x="150.5" y="117.7">10K</text>
</g>
</svg>
